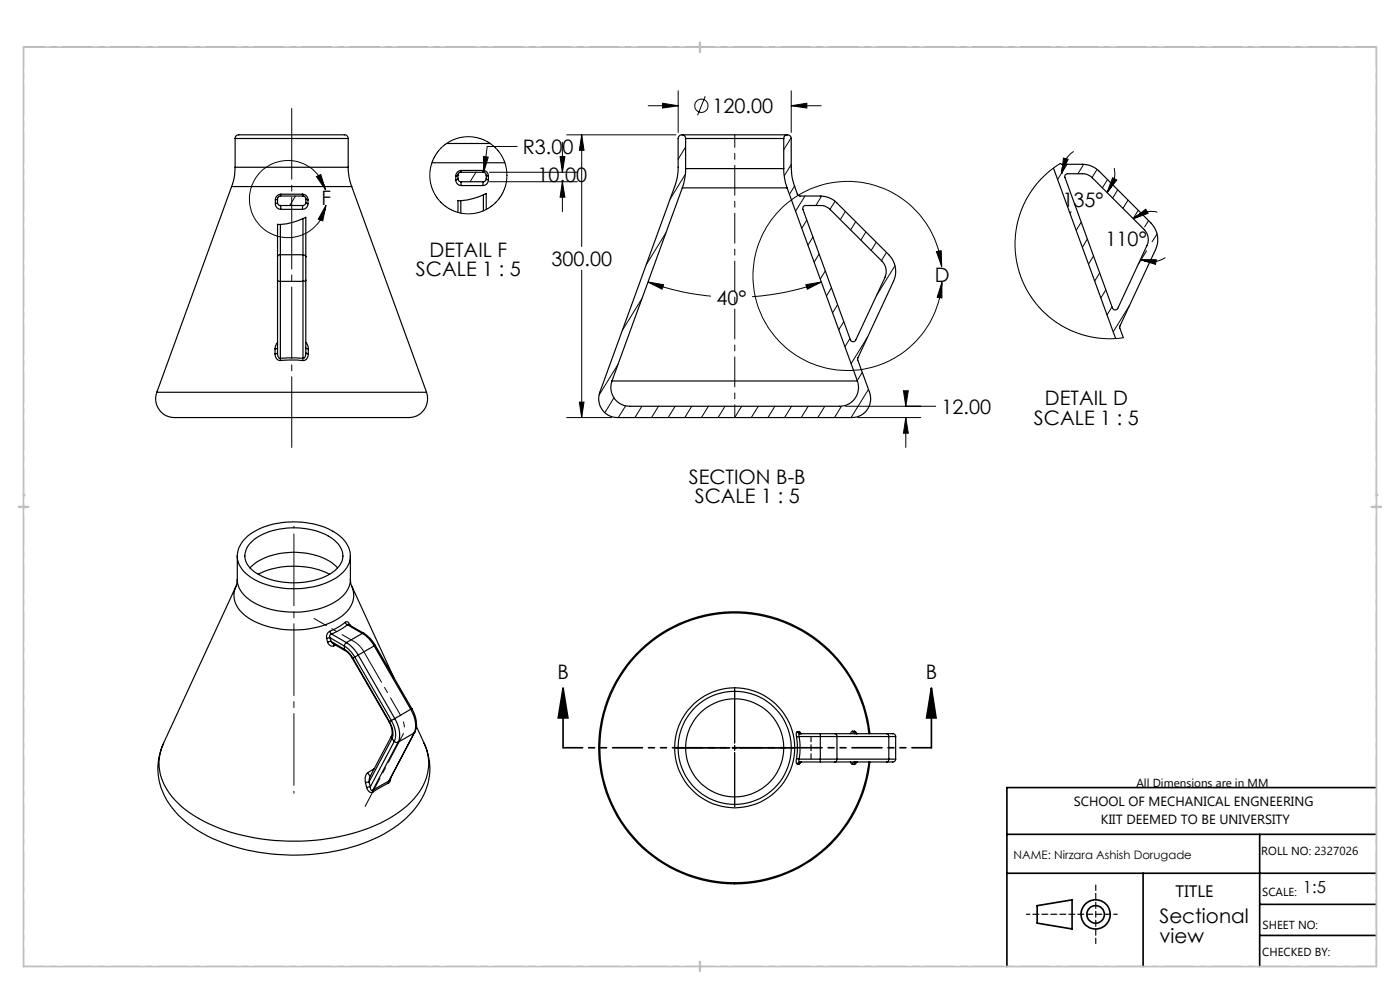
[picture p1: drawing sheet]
<svg xmlns="http://www.w3.org/2000/svg" width="297mm" height="210mm" viewBox="0 0 297 210" stroke-linecap="round" stroke-linejoin="round" font-family="sans-serif">
<g fill="none" stroke="#000" stroke-width=".21">
<path d="M67.1 37.5l1-.5 .9 3.2zM102.6 33.2l1 .1-1 3.2zM118.8 33.2h1l-.5 3.3zM119.3 38.6l.5 3.2h-1zM123.4 28.6l.5 3.3h-1zM140.5 21.9l3.4 .5-3.4 .5zM149.6 20.4l-1.6 4M167.9 22.4l3.3-.5v1zM225.6 33.5l1 .3-1.4 3.1zM227.8 32.1a5.7 5.7 0 0 0-2.6 4.8M236 37.7l.9 .5-2.1 2.6zM236.4 35.7a5.6 5.6 0 0 1-1.6 5.1"/>
<path d="M69 40.2a8.2 8.2 0 0 0-12.7-4.7 8.2 8.2 0 0 0 .4 13.6 8.2 8.2 0 0 0 12.4-5.5M69.1 43.6l-.6 3.2-1-.3zM137.5 59.8l3.3 .6-.4 .9zM137.5 59.8l3 1a51.5 51.5 0 0 0 10.3 2M174.2 59.8a52.4 52.4 0 0 1-14.6 3.1M198.6 53.4l1.1-.2 .1 3.3zM199.8 56.5a20.1 20.1 0 0 0-30.6-15 20.1 20.1 0 0 0 0 34.1 20.1 20.1 0 0 0 30.6-15.1v-.6M199.8 59.9v3.3l-1-.1zM240.4 46.4l2.7-2 .5 .9zM241.9 55.1h3.4l-.2 1zM245.5 45a5.4 5.4 0 0 0-5.1 1.4M247.2 54.6a5.3 5.3 0 0 1-5.3 .5"/>
<path d="M171 60.4l3.2-.6-2.9 1.5zM122.9 85.3h1l-.5 3.3zM191.7 82.9h1l-.5 3.3zM192.2 88.6l.5 3.3h-1zM143.4 158.6h11.4M155.4 158.6h1M155.9 146.1v11.5M155.9 158.1v1M155.9 159.7v11.4M156.9 158.6h11.5"/>
<circle cx="148.8" cy="22.4" r="1.41"/>
</g>
<path d="M77.2 138.3l-1-1.4-1-.8" fill="none" stroke="#000" stroke-width=".21" stroke-dasharray="15.2 1.3 1.3 1.3" stroke-linecap="butt"/>
<path d="M85.5 155.7a4.5 4.5 0 0 0-.5-4" fill="none" stroke="#000" stroke-width=".21" stroke-dasharray="15.2 1.3 1.3 1.3" stroke-dashoffset="15" stroke-linecap="butt"/>
<g fill="none" stroke="#000" stroke-width=".35">
<path d="M119.5 145.9l1 6.4h-2.1zM119.5 145.9v12.7M197.6 145.9l1 6.4h-2zM197.6 145.9v12.7M213.6 177h78.4M267.2 177v28M292 167.1h-78.4v37.9M213.6 185.2h78.4M220 192.1l7.4-1.2v6.2l-7.4-1.3zM242.5 185.2v19.8M267.2 191.8h24.8M267.2 198.4h24.8"/>
<circle cx="232.4" cy="194" r="3.1"/>
<circle cx="232.4" cy="194" r="1.87"/>
</g>
<path d="M61.9 94.9v-71.9" fill="none" stroke="#000" stroke-width=".21" stroke-dasharray="15.2 1.3 1.3 1.3" stroke-dashoffset=".2"/>
<path d="M66.6 131.2l8.6 4.9" fill="none" stroke="#000" stroke-width=".21" stroke-dasharray="15.2 1.3 1.3 1.3" stroke-dashoffset="12.2"/>
<path d="M77.2 138.3l7.8 13.4" fill="none" stroke="#000" stroke-width=".21" stroke-dasharray="15.2 1.3 1.3 1.3" stroke-dashoffset="7.8"/>
<path d="M85.5 155.7l-8 15.4" fill="none" stroke="#000" stroke-width=".21" stroke-dasharray="15.2 1.3 1.3 1.3" stroke-dashoffset="8.5"/>
<path d="M62.4 168.3v-56.7" fill="none" stroke="#000" stroke-width=".21" stroke-dasharray="15.2 1.3 1.3 1.3" stroke-dashoffset="-1.7"/>
<path d="M197.6 158.6h-78.1" fill="none" stroke="#000" stroke-width=".35" stroke-dasharray="6.3 1.3 1.3 1.3 1.3 1.3" stroke-dashoffset="2.2"/>
<path d="M5 10h287M5 205h287" fill="none" stroke="#000" stroke-width=".21" stroke-dasharray="6.3 1.3 1.3 1.3" stroke-dashoffset="1.9"/>
<path d="M5 10v195M292 10v195" fill="none" stroke="#000" stroke-width=".21" stroke-dasharray="6.3 1.3 1.3 1.3" stroke-dashoffset="2.2"/>
<path d="M155.9 88.6v-60" fill="none" stroke="#000" stroke-width=".21" stroke-dasharray="6.3 1.3 1.3 1.3" stroke-dashoffset="3.7"/>
<path d="M217.7 193.9h19.3" fill="none" stroke="#000" stroke-width=".25" stroke-dasharray="1.3 .6" stroke-dashoffset=".5"/>
<path d="M232.5 187.7v12.4" fill="none" stroke="#000" stroke-width=".25" stroke-dasharray="1.3 .6" stroke-dashoffset=".2"/>
<path d="M172.1 161v-4.8" fill="none" stroke="#000" stroke-width=".25" stroke-dasharray="1.3 .6" stroke-dashoffset=".1"/>
<path d="M292 167.1v37.9h-78.4" fill="none" stroke="#c0c0c0" stroke-width=".21"/>
<path d="M5 10h287v195h-287z" fill="none" stroke="#c0c0c0" stroke-width=".35"/>
<path d="M148.5 9v2M4 107.5h2M291 107.5h2M148.5 204v2" fill="none" stroke="#c0c0c0" stroke-width=".5"/>
<path d="M4.7 105a.25 .25 0 0 1 .5 0 .25 .25 0 0 1-.5 0zM291.7 105a.25 .25 0 0 1 .5 0 .25 .25 0 0 1-.5 0zM148.2 10a.25 .25 0 0 1 .5 0 .25 .25 0 0 1-.5 0zM148.2 205a.25 .25 0 0 1 .5 0 .25 .25 0 0 1-.5 0z" fill="#c0c0c0"/>
<g fill="none" stroke="#000" stroke-width=".21">
<path d="M143.9 19.3v8.8M167.9 19.3v8.8M97.3 36.7l-.1 .3M101 36.5l-1.3 2.1M103.8 36.5h18.7M103.8 38.6h18.7M109.7 31.1h-6.3l-.8 5.4M119.3 30.2v6.3M119.3 38.6v6.3M120.2 28.6h23.2M123.4 28.6v23.7M137.5 22.4h6.4"/>
<path d="M145.4 37l-3.2 5.2M145.5 31.2l-1.6 2.6M167.9 29.2l-1.6 2.6M167.9 34.9l-1.5 2.4M167.9 22.4h6.3M168.6 39.5l-1.1 1.7M224.9 34.7l-3 2.2-2.2 2.4-1.9 2.7-1.3 3-1 3.8-.2 3.8 .5 3.6 .8 2.7 1.6 3.3 1.8 2.4 2.4 2.5 2.8 2 3.1 1.5 3.3 .9 3 .4 3.7-.3M226.4 34.8l-2 3.3M229.9 34.8l-1.2 2.1M232.7 35.9l-1 1.8M235 38.1l-1.1 1.8M59.1 41.8l-.2 .2"/>
<path d="M62.7 41.6l-1.2 2M123.4 57.3v31.3M141.3 49.4l-4.2 6.8M170.8 41.6l-2 3.2M171.2 46.7l-1.1 1.7M172.5 50.3l-1.1 1.7M173.8 53.9l-1.1 1.7M174.3 41.6l-1.2 2M175.1 57.5l-1.1 1.7M177.2 42.7l-1.1 1.7M179.4 44.8l-1.1 1.8M181.5 47l-1.1 1.8"/>
<path d="M183.7 49.2l-1.1 1.7M185.9 51.4l-1.1 1.7M188.1 53.5l-1.1 1.8M189.9 56.4l-4 6.4M227.2 44.9l-.2 .4M229.4 47.1l-1.1 1.8M230.7 50.7l-1.1 1.7M232 54.3l-1.1 1.7M233.3 57.9l-1.1 1.7M237.1 40.3l-1.1 1.7M239.3 42.5l-1.1 1.7M241.5 44.6l-1.1 1.8"/>
<path d="M243.2 53.2l-1.7 2.8M243.7 46.8l-.9 1.3M245.5 49.6l-1.1 1.7M131.1 77.2l-4 6.6M136.2 63.4l-4.2 6.7M176.4 61l-1.1 1.8M177.7 64.6l-1.1 1.7M179 68.2l-1.1 1.7M180.3 71.8l-1.1 1.7M182.9 79l-1 1.7M184 71.5l-3.4 5.6M234.6 61.5l-1.1 1.7"/>
<path d="M235.9 65.1l-1.1 1.7M239.6 64.8l-3.5 5.6M120.2 88.6h9.6M130.2 84.4l-1.9 3.2M132.7 86.1l-1.5 2.5M136.2 86.2l-1.5 2.4M139.7 86.2l-1.5 2.4M143.2 86.2l-1.5 2.4M146.8 86.2l-1.5 2.4M150.3 86.2l-1.5 2.4M153.8 86.2l-1.5 2.4M157.3 86.2l-1.4 2.4"/>
<path d="M160.9 86.2l-1.5 2.4M164.4 86.2l-1.5 2.4M167.9 86.2l-1.5 2.4M171.4 86.2l-1.4 2.4M175 86.2l-1.5 2.4M178.5 86.2l-1.5 2.4M179.4 86.2h19.1M182 88.6h13.3M184.3 82.6l-3.7 6M192.2 86.2h.1M192.2 88.6v6.3"/>
<circle cx="99.4" cy="37.2" r="8.2"/>
</g>
<g fill="#000">
<path d="M198.6 53.4l1.1-.2 .1 3.3zM199.8 59.9v3.3l-1-.1zM67.1 37.5l1-.5 .9 3.2zM69.1 43.6l-.6 3.2-1-.3z"/>
<path d="M122.9 85.3h1l-.5 3.3zM123.4 28.6l.5 3.3h-1z"/>
<path d="M192.2 88.6l.5 3.3h-1zM191.7 82.9h1l-.5 3.3zM140.5 21.9l3.4 .5-3.4 .5zM167.9 22.4l3.3-.5v1zM137.5 59.8l3.3 .6-.4 .9zM171 60.4l3.2-.6-2.9 1.5zM240.4 46.4l2.7-2 .5 .9zM241.9 55.1h3.4l-.2 1zM225.6 33.5l1 .3-1.4 3.1zM236 37.7l.9 .5-2.1 2.6zM118.8 33.2h1l-.5 3.3zM119.3 38.6l.5 3.2h-1zM102.6 33.2v3.3l1-3.2z"/>
<path d="M197.6 145.9l1 6.4h-2zM119.5 145.9l1 6.4h-2.1z"/>
</g>
<g fill="none" stroke="#000" stroke-width=".25">
<path d="M49.1 39.6h25.5M49.1 39.6l-15.8 43.6M49.9 35.5a11.1 11.1 0 0 1-.8 4.1M49.9 29.4a.98 .98 0 0 1 1.4-.8h21.4a.86 .86 0 0 1 1.2 .8M49.9 35.5h24M49.9 29.4h24M49.9 29.4v6.1M73.9 35.5a11.1 11.1 0 0 0 .7 4.1M73.9 29.4v6.1M74.6 39.6l15.9 43.6M91.6 34.5h15.5M94.8 30.4h9.2"/>
<path d="M96.7 38.2a1.15 1.15 0 0 0 1.1 1.2M96.7 37.4v.8M97.2 38a.6 .6 0 0 0 .6 .6M97.2 38l-.5 .2M97.2 37.1l-.5 .3M97.2 37.1v.9M97.8 36.5a.6 .6 0 0 0-.6 .6M97.8 38.6v.8M97.8 36.5h4.8M97.8 38.6h4.8M97.8 39.4h4.6M97.9 36.2h4.5"/>
<path d="M97.9 36.2a1.18 1.18 0 0 0-1.2 1.2M97.9 36.2l-.1 .3M102.4 36.2a1.15 1.15 0 0 1 1.2 1.2M102.4 36.2l.2 .3M102.6 36.5a.6 .6 0 0 1 .6 .6M102.6 38.6l-.2 .8M103.2 38a.6 .6 0 0 1-.6 .6M103.2 38l.4 .2M103.2 37.1l.4 .3M103.2 37.1v.9M103.6 38.2a1.2 1.2 0 0 1-1.2 1.2M103.6 37.4v.8"/>
<path d="M144.7 28.6h22.4M144.7 39.9h22.3M144.7 39.9l-14.9 40.9M145.5 29.4a.79 .79 0 0 0-.8-.8 .79 .79 0 0 0-.8 .8v6.1a11.1 11.1 0 0 1-.8 4.1l-15.9 43.6a4 4 0 0 0 3.8 5.4h49.7a4 4 0 0 0 3.8-5.4l-2.6-7.1 7.6-16.4a5 5 0 0 0-.9-5.7l-11-10.9a5 5 0 0 0-3.6-1.5l-4.5-.1-.3-.3-.6-1.6a11.1 11.1 0 0 1-.7-4.1v-6.1a.79 .79 0 0 0-.8-.8 .79 .79 0 0 0-.8 .8M145.5 29.4h20.8M145.5 35.8h20.8M145.5 35.8a12.1 12.1 0 0 1-.8 4.1M145.5 29.4v6.4M166.3 35.8a12.1 12.1 0 0 0 .7 4.1M166.3 29.4v6.4M167 39.9l14.9 40.9M223.5 35.7l13.2 36.1"/>
<path d="M224.9 34.7l.3 .1h4.4a5.2 5.2 0 0 1 3.6 1.5l11 11a5 5 0 0 1 .9 5.6l-7.5 16.3-.1 .3 .8 2.1M226.1 37l.2-.1h3.3a2.87 2.87 0 0 1 2.1 .8l11 11a3 3 0 0 1 .6 3.4l-6.2 13.3a.61 .61 0 0 1-.5 .4 .61 .61 0 0 1-.6-.4l-10.1-27.8v-.4zM58.4 43.2a1.15 1.15 0 0 0 1.1 1.2M58.4 42.4v.8M58.9 54.5v4.9M58.9 59.4l.6 .3M58.9 43a.6 .6 0 0 0 .6 .6M58.9 43l-.5 .2M58.9 42.2l-.5 .2M58.9 42.2v.8M58.9 59.4v15.5M59.5 54v5.7"/>
<path d="M59.5 54l-.4 .1-.2 .4M59.5 47.6h-.6v6.9M59.5 41.6a.6 .6 0 0 0-.6 .6M59.5 43.6v.8M59.5 41.6h4.8M59.5 43.6h4.8M59.5 54h4.8M59.5 59.7h4.8M59.5 47.6v6.4M59.5 59.7v16.3M59.5 44.4h4.7M59.6 41.2h4.6"/>
<path d="M59.6 41.2a1.18 1.18 0 0 0-1.2 1.2M59.6 41.2l-.1 .4M64.2 41.2a1.15 1.15 0 0 1 1.1 1.2M64.2 41.2l.1 .4M64.3 54v5.7M64.3 54l.5 .2 .1 .3M64.3 46.4l.6-.3v8.4M64.3 46.4a14.3 14.3 0 0 1-4.8 1.2M64.3 41.6a.6 .6 0 0 1 .6 .6M64.3 43.6l-.1 .8M64.3 46.4v7.6M64.3 59.7v16.3"/>
<path d="M64.9 54.5v4.9M64.9 59.4l-.6 .3M64.9 43a.6 .6 0 0 1-.6 .6M64.9 43l.4 .2M64.9 42.2l.4 .2M64.9 42.2v.8M64.9 59.4v15.5M65.3 43.2a1.2 1.2 0 0 1-1.1 1.2M65.3 42.4v.8M97.8 42.6l-.6-.1v2.5M97.8 42.6v2.6M102.6 41.3l.6-.2v3.3"/>
<path d="M102.6 41.3a14.3 14.3 0 0 1-4.8 1.3M102.6 41.3v3.4M170.4 43.8l.3-.2h3.3a2.87 2.87 0 0 1 2.1 .9l11 10.9a3.1 3.1 0 0 1 .6 3.4l-6.2 13.3a.62 .62 0 0 1-.5 .4 .62 .62 0 0 1-.6-.4l-10.1-27.7zM58.3 75.1a1.15 1.15 0 0 0 1.2 1.4M58.3 74v1.1M58.9 74.9a.87 .87 0 0 0 .6 1.1M58.9 74.9l-.6 .2M58.9 73.8l-.6 .2M58.9 72.6l-.3 .3-.3 1.1M59.5 76h4.8M59.5 76v.5M59.5 76.5h4.7"/>
<path d="M64.3 76l-.1 .5M64.9 74.9a.87 .87 0 0 1-.6 1.1M64.9 74.9l.5 .2M64.9 73.8l.5 .2M64.9 72.6l.4 .6 .1 .8M65.4 75.1a1.17 1.17 0 0 1-1.2 1.4M65.4 74v1.1M33.3 83.2a4.1 4.1 0 0 0 4.6 5.4h47.6a4.3 4.3 0 0 0 5.2-3.8l-.2-1.6M33.3 83.2h57.2M129.8 80.8h52.1M129.8 80.8a4 4 0 0 0 3.8 5.4h44.5a4 4 0 0 0 3.8-5.4M50.3 117.9a6.5 6.5 0 0 1 4.1-5.4 18.2 18.2 0 0 1 16.5 .4 6.1 6.1 0 0 1 3.4 5"/>
<path d="M50.3 118a5.8 5.8 0 0 0 3.6 4.9 18.4 18.4 0 0 0 17.9-.6 5.5 5.5 0 0 0 2.5-4.3M50.3 117.9v5M51.9 117.9v.1M53 115.3a12.9 12.9 0 0 1 9.8-3.3 12.7 12.7 0 0 1 8.9 3.3 3.7 3.7 0 0 1-.6 5.7 15.3 15.3 0 0 1-12 2.3 9.9 9.9 0 0 1-6.6-3.5 3.5 3.5 0 0 1 .5-4.5zM74.3 117.9v5M50.1 124.4a5.1 5.1 0 0 0 2 6.3 19.2 19.2 0 0 0 17.8 1.5 7.3 7.3 0 0 0 5.1-5.6v-1.1l-.4-1.1M50.1 124.4l-15.4 33.3a10.6 10.6 0 0 0 2.4 12 29.2 29.2 0 0 0 15.7 7.8 44.9 44.9 0 0 0 29-3.5 17 17 0 0 0 8.7-9.1 9.8 9.8 0 0 0-.5-7.2l-1.7-3.6M50.3 122.9l-.2 1.5M50.3 122.9a5.8 5.8 0 0 0 3.6 4.9 18.4 18.4 0 0 0 17.9-.6 5.5 5.5 0 0 0 2.5-4.3M53 120.5a12.9 12.9 0 0 1 9.8-3.4 12.5 12.5 0 0 1 8.8 3.4M54.8 121.8a17.8 17.8 0 0 1 15.1 0M69.3 135.4l.2 .8"/>
<path d="M69.5 136.2a1.05 1.05 0 0 0 1.3 .8M70 133.9a1.31 1.31 0 0 0-.7 1.5M70 133.9l.3 .6M70 135.3l-.7 .1M70 135.3l3.1 1.7M70 135.3l.2 .8M70.2 136.1l-.7 .1M70.2 136.1l.4 .4 2.6 1.5M70.2 136.1l2.9 1.6M70.3 134.5a.53 .53 0 0 0-.3 .8M70.3 134.5l3.2 1.8M70.8 136.6v.4"/>
<path d="M71.2 136.8l-.4 .2M73.1 137a6.5 6.5 0 0 1 2.1 2.4M73.1 137.7a4.7 4.7 0 0 1 1.8 1.9M73.1 137.7l.1 .3M73.1 137v.7M73.2 138l.7 .5 .9 1.2M73.2 132a.62 .62 0 0 1 .7 0 .62 .62 0 0 1 .3 .6M73.2 132l-1.1 .8-2.1 1.1M73.2 132l.5 .5M73.5 136.3l-.3 .3-.1 .4M73.5 136.3a7.6 7.6 0 0 1 2.5 2.7M73.7 132.5l-2 1.3-1.4 .7"/>
<path d="M73.7 132.5l3.2 1.9M74 132.5h.1M74 132.5h-.3M74 132.5l3.2 1.8M74.2 132.6h.1M74.3 122.9l.3 1.5M74.6 124.4l8.9 19.3M74.8 139.7l7.8 13.4M74.9 139.6l-.1 .1M74.9 139.6l7.7 13.5M75.2 139.4l7.8 13.5M75.2 139.4l-.3 .2"/>
<path d="M76 139l-.8 .4M76 139l7.7 13.4M76.9 134.4a6.8 6.8 0 0 1 2.5 2.6M76.9 134.4l-3.4 1.9M77.2 134.3a7 7 0 0 1 2.4 2.6M77.2 134.3l-.3 .1M79.4 137l-3.4 2M79.4 137l7.7 13.5M79.6 136.9l-.2 .1M79.6 136.9l7.8 13.4M82.6 153.1a3.8 3.8 0 0 1 .4 3.1M82.6 153.1a4.2 4.2 0 0 1 .5 3.6"/>
<path d="M82.6 153.1h.1M83 152.9a5.1 5.1 0 0 1 .6 4.4M83 156.2l.1 .5M83 156.2l-4.5 8.5-.2 1.2M83 152.9l-.4 .2M83.1 156.7l.5 .6M83.1 156.7l-4.8 9.2M83.6 157.3l.6 .2 .3-.1M83.6 157.3l-5 9.6M83.7 152.4l-.7 .5M83.7 152.4a5.6 5.6 0 0 1 .8 5M84.5 157.4l-5.4 10.3"/>
<path d="M87.1 150.5a5.7 5.7 0 0 1 .7 5M87.1 150.5l-3.4 1.9M87.4 150.3a5.4 5.4 0 0 1 .6 5M87.4 150.3l-.3 .2M87.8 155.5l-3.3 1.9M88 155.3l-.2 .2M88 155.3l-5.5 10.4M90 157.6a13.1 13.1 0 0 1-3.1 15.2 29.4 29.4 0 0 1-16 7.8 43.1 43.1 0 0 1-27.9-3.8 17.7 17.7 0 0 1-9.3-11.4 12.6 12.6 0 0 1 1-7.7M169 156.3a15 15 0 0 1 0 4.6M169.2 155.2a1.07 1.07 0 0 0-.2 1.1M169.2 155.2l.2 .4h.3M169.2 155.2h.3"/>
<path d="M169.5 155.2l.2 .3 .3 .1h-.2M169.5 155.2l.4 .4M169.5 156.2l-.5 .1M169.5 156.2a13.7 13.7 0 0 1 0 4.8M169.5 156.2h4.5M169.7 155.6l-.2 .2v.4M169.7 155.6h4.3M174 156.2h3.6M174 155.6v.6M174 155.6h3.1M174 156.2v4.8M177.1 155.6a.5 .5 0 0 1 .5 .6"/>
<path d="M177.1 155.6h11M177.6 156.2h11M177.6 156.2v4.8M180.9 155.1a.54 .54 0 0 0 .5 .5M180.9 155.1l-.5 .5M180.9 155.1h.4M181.3 155.1a.54 .54 0 0 0 .5 .5M181.3 155.1l.5 .5M181.7 155.6h.1M184.3 155.6a28.6 28.6 0 0 0-43.6-21.2 28.6 28.6 0 0 0 0 48.5 28.6 28.6 0 0 0 43.6-21.3M184.5 155.6a28.8 28.8 0 0 0-43.9-21.4 28.8 28.8 0 0 0 0 48.9 28.8 28.8 0 0 0 43.9-21.5M188.1 155.6h1.3a.6 .6 0 0 1 .6 .6"/>
<path d="M188.1 155.6l.4 .3 .1 .3M188.6 156.2h1.4M188.6 156.2v4.8M190 156.2v4.8M77.5 166l.3 1.1M77.8 167.1a1.06 1.06 0 0 0 1.3 1v-.1M78 163.9a1.86 1.86 0 0 0-.5 2.1M78 163.9l.4 .6h.2M78.3 165.9l-.8 .1M78.3 165.9l.3 1M78.6 166.9a.57 .57 0 0 0 .4 .8h.1M78.6 166.9l-.8 .2"/>
<path d="M79.1 167.7v.3M79.4 163l-1.4 .9M82.4 166.1l-3.3 1.9M82.5 165.7l-3.4 2M82.5 165.7l-.1 .4M82.6 165.5l-.1 .2M82.9 165.1l-.1 .6-.4 .4M169 160.9l-.1 .4a.64 .64 0 0 0 .3 .8M169 160.9l.5 .1M169.2 162.1h.3M169.5 161v.6h.2M169.5 161h4.5"/>
<path d="M169.7 161.6l-.4 .2-.1 .3M169.7 161.6h4.3M169.8 161.7l.2-.1-.4 .2-.1 .3M169.9 161.6l-.4 .5M174 161h3.6M174 161.6h3.1M174 161v.6M177.1 161.6h11M177.6 161a.5 .5 0 0 1-.5 .6M177.6 161h11M180.4 161.6l.5 .6M180.9 162.2h.4"/>
<path d="M181.4 161.6a.54 .54 0 0 0-.5 .6M181.8 161.6l-.5 .6M181.8 161.6l-.1 .1M181.8 161.6a.54 .54 0 0 0-.5 .6M188.6 161l-.2 .5-.3 .1M188.6 161h1.4M190 161a.79 .79 0 0 1-1.2 .6h-.7"/>
<circle cx="155.9" cy="158.6" r="12.7"/>
<circle cx="155.9" cy="158.6" r="12"/>
<circle cx="155.9" cy="158.6" r="10.4"/>
</g>
<g font-size="4.2">
<text x="151.1" y="24">120.00</text>
<text x="110.9" y="32.6">R3.00</text>
<text x="114" y="38.7">10.00</text>
<text x="68.2" y="43.5">F</text>
<text x="225.4" y="43.9">135°</text>
<text x="234.5" y="52.3">110°</text>
<text x="88.2" y="58.6">SCALE 1 : 5</text>
<text x="91.1" y="54.4">DETAIL F</text>
<text x="117" y="56.4">300.00</text>
<text x="198.3" y="59.8">D</text>
<text x="152" y="64.6">40°</text>
<text x="199.7" y="87.8">12.00</text>
<text x="221.7" y="85.9">DETAIL D</text>
<text x="219.3" y="90.1">SCALE 1 : 5</text>
<text x="146.1" y="102.6">SECTION B-B</text>
<text x="147.4" y="106.8">SCALE 1 : 5</text>
<text x="118.3" y="144.1">B</text>
<text x="196.4" y="144.1">B</text>
<text x="246" y="195.8">Sectional</text>
<text x="246" y="200">view</text>
</g>
<g font-size="3.5">
<text x="249.4" y="190.4">TITLE</text>
<text x="276.4" y="189.5">1:5</text>
</g>
<g font-size="2.8">
<text x="227.8" y="170.9">SCHOOL OF MECHANICAL ENGNEERING</text>
<text x="233.6" y="174.8">KIIT DEEMED TO BE UNIVERSITY</text>
</g>
<g font-size="2.5">
<text x="241.1" y="166.9">All Dimensions are in MM</text>
<text x="215" y="182.3">NAME: Nirzara Ashish Dorugade</text>
<text x="267.6" y="181.4">ROLL NO: 2327026</text>
<text x="267.8" y="190">SCALE:</text>
<text x="267.8" y="197">SHEET NO:</text>
<text x="267.8" y="202.9">CHECKED BY:</text>
</g>
</svg>
